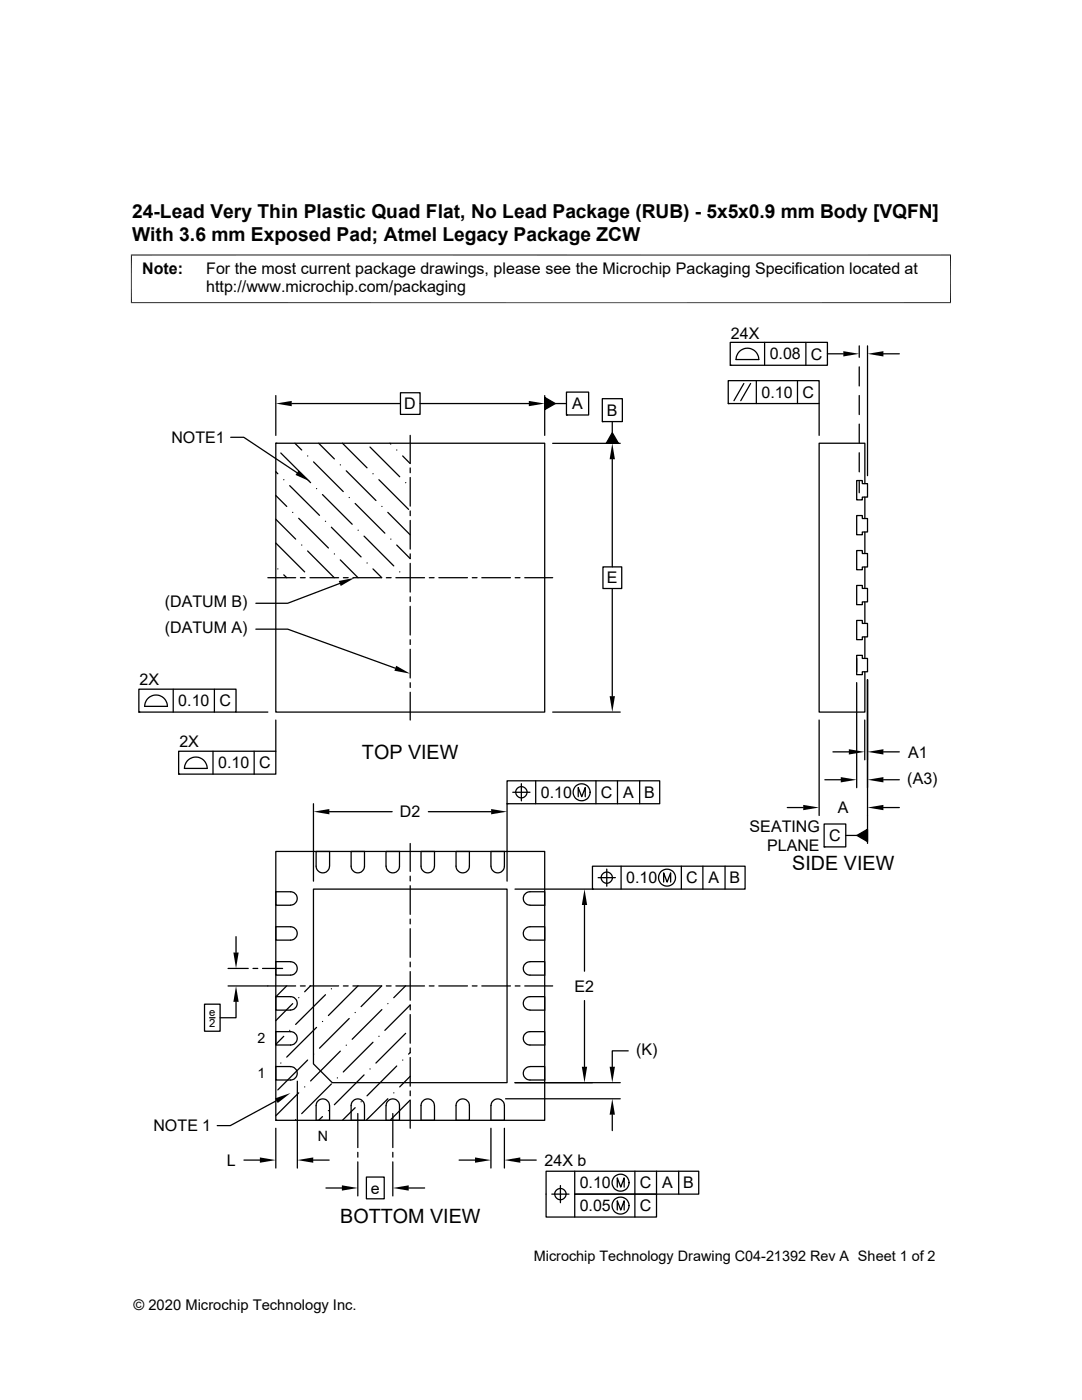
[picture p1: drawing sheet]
<svg xmlns="http://www.w3.org/2000/svg" width="216mm" height="279mm" viewBox="0 0 216 279" stroke-linecap="round" stroke-linejoin="round" font-family="sans-serif">
<g fill="none" stroke="#000" stroke-width=".25">
<path d="M55 79v7.9M79.9 78.4h3.9v4.3h-3.9zM108.7 79.3l2.1 1.2-2.1 1.2zM108.7 79v7.9M113 78.3h4.5v4.5h-4.5zM120.2 79.6h4v4.5h-4zM145.3 76h18.1v4.5h-18.1zM145.7 68.3h19.4v4.6h-19.4zM145.7 72.9h.1M148.4 76.5l-1.9 3.5M149.8 76.5l-2 3.5M150.9 76v4.5"/>
<path d="M151.4 71.8a2.26 2.26 0 0 0-2.3-2.3 2.26 2.26 0 0 0-2.2 2.3h4.5M152.6 68.3v4.6M159.1 76v4.5M160.8 68.3v4.6M165.1 70.6h3.2M171.4 69v2.3M171.4 73.2v3.8M171.4 78.9v3.8M173.1 69v25.9M176.3 70.6h3.2M46 87.3h2.6l10.7 7M55 94.1l.4 .5"/>
<path d="M55 88.5h53.7v53.6h-53.7zM55 88.5h.1M55 98.9l2.2 2.2M56 90.4l6 5.9M56.6 95.7h.1M57.8 96.9l6 5.9M58.2 80.5h21.7M58.8 88.5l1.4 1.3M61.4 91h.1M62.6 92.2l5.9 5.9M63.2 97.5h.1M63.6 88.5l3.1 3.1"/>
<path d="M64.3 98.7l6 5.9M67.9 92.8h.1M68.3 88.5l4.9 4.9M69.1 94l5.9 5.9M69.7 99.3h.1M73.8 89.2l6 5.9M74.4 94.6h.1M75.6 95.7l5.9 6M77.8 88.5l.2 .1M79.2 89.8h.1M80.3 91l1.6 1.5M80.9 96.3h.1"/>
<path d="M81.9 86.9v5.5M81.9 93.4v.9M81.9 95.3v5.7M83.8 80.5h21.7M110.3 88.5h13.5M110.8 80.5h2.2M113 82.8h.1M120.2 84.1h.1M122.2 91.7v21.4M122.2 86.4l1.2 2.1h-2.4zM122.2 84.1v2.3M145.3 80.5h.1"/>
<path d="M163.4 80.5v6.4M170.9 95.9h1.2v.6h1v2.7h-1v.6h-1.2zM171.4 84.6v3.9M171.4 90.4v3.8M171.4 96.1v2.2M172.6 96.5v-8h-9.2v53.6h9.2v-8M172.6 99.2v4.3M53.4 115.3h5.6M55 108.4l5.8 5.7M55 103.6l4 4M55.4 113.5h.1M56.6 114.7l.6 .6"/>
<path d="M58.4 102.3h.1M59.6 103.4l5.9 6M59.9 115.3h1M60.2 108.8h.1M61.4 110l5.3 5.3M61.8 115.3h5.8M64.9 104h.1M66.1 105.2l6 5.9M66.7 110.6h.1M67.8 116.4l-10.4 4h-6.3M67.9 111.7l3.5 3.6M68.5 115.3h1"/>
<path d="M70.4 115.3h5.7M70.9 100.5l5.9 5.9M71.5 105.8h.1M72.6 107l6 5.9M73.2 112.4h.1M74.4 113.5l1.8 1.8M76.2 101.1h.1M77.1 115.3h.9M77.4 102.3l4.5 4.4M78 107.6h.1M79 115.3h5.7M79.2 108.8l2.7 2.7v-1"/>
<path d="M79.8 114.1h.1M81.9 102v.9M81.9 103.9v5.7M81.9 112.4v5.8M81.9 119.1v1M85.7 115.3h.9M87.6 115.3h5.7M94.2 115.3h1M96.1 115.3h5.8M102.8 115.3h1M104.7 115.3h5.6M120.3 113.1h3.8v4.4h-3.8z"/>
<path d="M122.2 117.5v21.4M170.9 116.8h1.2v.6h1v2.7h-1v.6h-1.2zM170.9 109.9h1.2v.6h1v2.7h-1v.5h-1.2zM170.9 102.9h1.2v.6h1v2.7h-1v.5h-1.2zM172.6 106.2v4.3M172.6 113.2v4.2M27.7 137.5h19.4v4.6h-19.4zM34.6 137.5v4.6M42.8 137.5v4.6M51.1 125.6h6.3l21.5 7.7M81.9 121v5.7M81.9 127.7v.9"/>
<path d="M81.9 129.6v5.7M81.9 136.2v1M81.9 138.2v5.5M170.9 130.8h1.2v.6h1v2.7h-1v.5h-1.2zM170.9 123.8h1.2v.6h1v2.7h-1v.6h-1.2zM170.9 131.4v2.7M170.9 136.2v21M172.6 120.1v4.3M172.6 127.1v4.3M173.1 135.7v32.6M27.7 142.1h.1M28.9 141h4.5a2.26 2.26 0 0 0-2.3-2.3 2.26 2.26 0 0 0-2.2 2.3"/>
<path d="M35.6 149.9h19.4v4.6h-19.4zM35.6 154.5h.1M36.8 153.4h4.5a2.26 2.26 0 0 0-2.2-2.3 2.26 2.26 0 0 0-2.3 2.3M42.5 149.9v4.6M47.1 142.1h6.3M50.7 149.9v4.6M55 143.7v6.2M101.2 155.8h30.4v4.6h-30.4zM102.3 158.1h3.4M104 156.4v3.4M106.9 155.8v4.6M110.3 142.1h13.5"/>
<path d="M115.4 159v-1.8l.7 1.8 .7-1.8v1.8M118.9 155.8v4.6M123.2 155.8v4.6M127.6 155.8v4.6M163.4 143.7v19.1M164.6 155.6h3.2M166.2 150.1h3.2M172.6 143.7v7.9M176.3 150.1h3.2M176.3 155.6h3.2M55 169.9h53.7v53.7h-53.7zM62.5 177.4h38.7v38.7h-34.9l-3.8-3.8z"/>
<path d="M62.5 160.4v15.5M63.1 169.9h2.7l-.1 3a1.33 1.33 0 0 1-1.3 1.3 1.33 1.33 0 0 1-1.3-1.3zM65.7 162h12.6M70.1 169.9h2.6v3a1.33 1.33 0 0 1-1.3 1.3 1.33 1.33 0 0 1-1.3-1.3zM77 172.9a1.33 1.33 0 0 0 1.4 1.3 1.33 1.33 0 0 0 1.3-1.3v-3h-2.7v3M81.9 168.3v5.6M81.9 174.9v.9M81.9 176.8v5.7M84 169.9h2.7v3a1.33 1.33 0 0 1-1.4 1.3 1.33 1.33 0 0 1-1.3-1.3zM85.5 162h12.5M91 169.9h2.7v3a1.33 1.33 0 0 1-1.4 1.3 1.33 1.33 0 0 1-1.3-1.3zM98 169.9h2.6v3a1.34 1.34 0 0 1-1.3 1.3 1.34 1.34 0 0 1-1.3-1.3z"/>
<path d="M101.2 160.4h.1M101.2 160.4v15.5M102.8 177.4h15.4M118.2 172.9h30.5v4.5h-30.5zM118.2 177.4h.1M119.4 175.2h3.4M121.1 173.4v3.5M123.9 172.9v4.5M132.4 176v-1.8l.7 1.8 .7-1.8v1.8M136 172.9v4.5M140.3 172.9v4.5M144.7 172.9v4.5"/>
<path d="M157.1 161.2h3.2M164.4 164.4h4.4v4.6h-4.4zM164.4 169h.1M168.8 166.7h2.2M171 166.7l2.1-1.2v2.5zM176.3 161.2h3.2M45.5 193.3h4M45.5 196.8h13.5M47.1 199.9v3.2h-3.2M47.1 186.9v3.2M50.5 193.3h.9M52.4 193.3h4"/>
<path d="M55 185h3a1.33 1.33 0 0 1 1.3 1.3 1.33 1.33 0 0 1-1.3 1.3h-3zM55 198.9h3a1.34 1.34 0 0 1 1.3 1.3 1.34 1.34 0 0 1-1.3 1.4h-3zM57.2 196.7l-2.2 2.2M58 180.6a1.33 1.33 0 0 0 1.3-1.3 1.33 1.33 0 0 0-1.3-1.3h-3v2.7h3M58 191.9h-3v2.7h3a1.33 1.33 0 0 0 1.3-1.3 1.33 1.33 0 0 0-1.3-1.4M59.6 199.1h.1M59.9 196.8h1M61.8 196.8h5.8M62 196.7l-1.2 1.2M64.9 198.5l-5.9 5.9M66.1 197.3h.1M68.5 196.8h1"/>
<path d="M70.4 196.8h5.7M71.4 196.7l-5.9 6M76.2 196.7l-4.1 4.2M77.1 196.8h.9M79 196.8h5.7M80.9 196.7l-2.3 2.4M81.9 183.4v1M81.9 185.3v5.8M81.9 192v1M81.9 193.9v5.7M85.7 196.8h.9M87.6 196.8h5.7"/>
<path d="M94.2 196.8h1M96.1 196.8h5.8M102.8 196.8h1M104.7 196.8h5.6M104.7 199.4l.8-.5h3.2v2.7h-3a1.32 1.32 0 0 1-1.2-.8 1.32 1.32 0 0 1 .2-1.4zM104.7 185.4l.8-.4h3.2v2.6h-3a1.32 1.32 0 0 1-1.2-.7 1.32 1.32 0 0 1 .2-1.5zM105.7 191.9h3v2.7h-3a1.33 1.33 0 0 1-1.3-1.3 1.33 1.33 0 0 1 1.3-1.4M105.7 180.6a1.33 1.33 0 0 1-1.3-1.3 1.33 1.33 0 0 1 1.3-1.3h3v2.7h-3M116.6 180.6v13.2M116.6 199.7v13.2M40.8 200.4h3.1v5.4h-3.1zM41.8 203.1h1.1"/>
<path d="M55 205.9h3a1.33 1.33 0 0 1 1.3 1.3 1.33 1.33 0 0 1-1.3 1.4h-3zM55 212.9h3a1.33 1.33 0 0 1 1.3 1.3 1.33 1.33 0 0 1-1.3 1.3h-3zM55.2 219.7l-9.2 4.9h-2.7M56 212.2h.1M56.6 206.8l-1.6 1.6M57.8 205.6h.1M58.4 200.3l-3.4 3.4M59.3 215.8v17.3M59.6 218.1l-4.6 4.6M60.8 216.9h.1M61.4 211.6l-6 5.9M62.6 210.4h.1"/>
<path d="M63.2 205l-6 6M63.4 219.8a1.34 1.34 0 0 1 1.5-.4 1.34 1.34 0 0 1 .9 1.2v3h-2.7v-3zM64.3 203.9h.1M66.1 216.3l-5.9 5.9M67.3 215.1h.1M67.9 209.8l-5.9 5.9M69.1 208.6h.1M69.7 203.3l-5.9 5.9M70.4 219.8a1.33 1.33 0 0 1 1.5-.4 1.33 1.33 0 0 1 .8 1.2v3h-2.6v-3zM70.9 202.1h.1M72.1 219.9h.1M72.6 214.5l-5.9 6"/>
<path d="M73.8 213.3h.1M74.4 208l-5.9 5.9M75.6 206.8h.1M76.2 201.5l-5.9 5.9M77.4 200.3h.1M77.4 219.3l-4.3 4.3M78.6 218.1h.1M79.2 212.7l-6 6M80.3 211.6h.1M80.9 206.2l-5.9 6M81.9 201.5v-.9l-5.1 5M81.9 202.5v5.7"/>
<path d="M81.9 209.1v1M81.9 211.1v5.7M81.9 217.7v1M81.9 219.6v5.6M81.9 210.1l-.4 .3M81.9 214.8l-2.1 2.1M81.9 219.5l-3.9 3.9M84.3 219.8a1.34 1.34 0 0 1 1.5-.4 1.34 1.34 0 0 1 .9 1.2v3h-2.7v-3zM91.3 219.8a1.33 1.33 0 0 1 1.5-.4 1.33 1.33 0 0 1 .9 1.2v3h-2.7v-3zM98.3 219.8a1.33 1.33 0 0 1 1.5-.4 1.33 1.33 0 0 1 .8 1.2v3h-2.6v-3zM100.9 219.3h22.9M102.8 216.1h21"/>
<path d="M104.7 213.4l.4-.4 .6-.1h3v2.6h-3a1.32 1.32 0 0 1-1.2-.7 1.32 1.32 0 0 1 .2-1.4zM104.7 206.4l.8-.5h3.2v2.7h-3a1.32 1.32 0 0 1-1.2-.8 1.32 1.32 0 0 1 .2-1.4zM125.3 209.7h-3.1v3.2M48.7 231.5h3.2M55 223.6h.1M55 225.2v7.9M59 223.4h.1M62.5 231.5h3.2M64.3 222.8l-.7 .8M65 237.1h3.2M65.5 221.7h.1M70.9 221.1l-2.6 2.5"/>
<path d="M71.4 222.2v6.8M71.4 230v.9M71.4 231.9v6.8M73.1 234.9h3.6v4.3h-3.6zM77 220.6v3h2.7v-3a1.33 1.33 0 0 0-1.3-1.3 1.33 1.33 0 0 0-1.4 1.3M78.4 222.2v6.8M78.4 230v.9M78.4 231.9v6.8M81.6 237.1h3.1M91.6 231.5h3.2M98 225.2v7.9M100.6 225.2v7.9"/>
<path d="M103.8 231.5h3.2M110.1 238.3h3.4M111.8 236.6v3.4M112.9 238.3a1.13 1.13 0 0 1-1.6 1 1.13 1.13 0 0 1-.2-1.9 1.13 1.13 0 0 1 1.8 .5l.1 .4M114.7 233.7v4.6h16.3v4.6h-22v-9.2h30.4v4.6h-24.7v4.6M122.2 222.5v3.1M123.2 236.9v-1.8l.7 1.8 .6-1.8v1.8M126.7 233.7v9.2M131 233.7v4.6M135.4 233.7v4.6M123.2 241.5v-1.9l.7 1.9 .6-1.9v1.9"/>
<circle cx="104" cy="158.1" r="1.13"/>
<circle cx="116.1" cy="158.1" r="1.69"/>
<circle cx="121.1" cy="175.2" r="1.12"/>
<circle cx="133.1" cy="175.2" r="1.69"/>
<circle cx="123.8" cy="236" r="1.69"/>
<circle cx="123.8" cy="240.6" r="1.69"/>
</g>
<g fill="#000">
<path d="M168.3 70.1l3.1 .5-3.1 .5zM173.1 70.6l3.2-.5v1zM55 80.5l3.2-.5v1.1zM59.6 93.9l2.3 2.2-2.9-1.3zM105.5 80l3.2 .5-3.2 .6zM108.7 79.3l2.1 1.2-2.1 1.2zM122.2 88.5l.5 3.2h-1.1zM122.2 86.4l1.2 2.1h-2.4zM67.6 116l3.2-.7-2.8 1.6zM79.1 132.9l2.8 1.6-3.2-.6zM121.6 138.9h1.1l-.5 3.2zM167.8 155.1l3.1 .5-3.1 .5z"/>
<path d="M169.4 149.5l3.2 .6-3.2 .5zM173.1 150.1l3.2-.6v1.1zM173.1 155.6l3.2-.5v1zM62.5 162l3.2-.5v1zM98 161.5l3.2 .5-3.2 .5zM160.3 160.6l3.1 .6-3.1 .5zM171 166.7l2.1-1.2v2.5zM173.1 161.2l3.2-.6v1.1zM46.6 190.1h1l-.5 3.2zM47.1 196.8l.5 3.1h-1zM116.6 177.4l.6 3.2h-1.1zM54.9 219.2l3.1-1.1-2.6 2z"/>
<path d="M116.1 212.9h1.1l-.6 3.2zM121.6 212.9h1.1l-.5 3.2zM51.9 231l3.1 .5-3.1 .6zM59.3 231.5l3.2-.5v1.1zM68.2 236.6l3.2 .5-3.2 .5zM78.4 237.1l3.2-.5v1zM94.8 231l3.2 .5-3.2 .6zM100.6 231.5l3.2-.5v1.1zM122.2 219.3l.5 3.2h-1.1z"/>
</g>
<path d="M26.1 50.9h163.7M26.2 50.8v9.7M189.7 50.8v9.7M26.1 60.4h163.7" fill="none" stroke="#000" stroke-width=".2"/>
<g font-size="3.9">
<text x="72.2" y="151.5">TOP VIEW</text>
<text x="158.1" y="173.7">SIDE VIEW</text>
<text x="67.9" y="244.1">BOTTOM VIEW</text>
</g>
<g font-size="3.8">
<text x="26.4" y="43.5">24-Lead Very Thin Plastic Quad Flat, No Lead Package (RUB) - 5x5x0.9 mm Body [VQFN]</text>
<text x="26.4" y="48.1">With 3.6 mm Exposed Pad; Atmel Legacy Package ZCW</text>
</g>
<g font-size="3.2">
<text x="28.4" y="54.7">Note:</text>
<text x="41.1" y="58.3">http://www.microchip.com/packaging</text>
<text x="41.1" y="54.7">For the most current package drawings, please see the Microchip Packaging Specification located at</text>
<text x="145.9" y="67.6">24X</text>
<text x="153.6" y="71.7">0.08</text>
<text x="161.8" y="71.8">C</text>
<text x="80.7" y="81.7">D</text>
<text x="114.2" y="81.7">A</text>
<text x="121.1" y="83">B</text>
<text x="151.9" y="79.4">0.10</text>
<text x="160.1" y="79.4">C</text>
<text x="34.2" y="88.4">NOTE1</text>
<text x="121.1" y="116.4">E</text>
<text x="32.9" y="121.2">(DATUM B)</text>
<text x="32.9" y="126.4">(DATUM A)</text>
<text x="27.9" y="136.8">2X</text>
<text x="35.6" y="141">0.10</text>
<text x="43.8" y="141">C</text>
<text x="35.8" y="149.1">2X</text>
<text x="43.5" y="153.3">0.10</text>
<text x="51.7" y="153.4">C</text>
<text x="181.2" y="151.2">A1</text>
<text x="107.9" y="159.3">0.10</text>
<text x="119.9" y="159.3">C</text>
<text x="124.4" y="159.3">A</text>
<text x="128.5" y="159.3">B</text>
<text x="181" y="156.4">(A3)</text>
<text x="79.8" y="163.1">D2</text>
<text x="149.6" y="166.1">SEATING</text>
<text x="165.4" y="167.9">C</text>
<text x="167.2" y="162.3">A</text>
<text x="153.1" y="169.9">PLANE</text>
<text x="124.9" y="176.3">0.10</text>
<text x="136.9" y="176.3">C</text>
<text x="141.4" y="176.3">A</text>
<text x="145.6" y="176.3">B</text>
<text x="114.6" y="197.9">E2</text>
<text x="126.9" y="210.5">(K)</text>
<text x="30.6" y="225.8">NOTE 1</text>
<text x="45.2" y="232.7">L</text>
<text x="108.7" y="232.6">24X b</text>
<text x="74" y="238.2">e</text>
<text x="115.7" y="237.2">0.10</text>
<text x="127.7" y="237.2">C</text>
<text x="132.1" y="237.2">A</text>
<text x="136.3" y="237.2">B</text>
<text x="115.7" y="241.7">0.05</text>
<text x="127.7" y="241.7">C</text>
</g>
<g font-size="2.9">
<text x="106.5" y="251.7">Microchip Technology Drawing C04-21392 Rev A Sheet 1 of 2</text>
<text x="26.6" y="261.3">© 2020 Microchip Technology Inc.</text>
</g>
<g font-size="2.8">
<text x="51.4" y="208.2">2</text>
<text x="51.4" y="215.2">1</text>
<text x="63.4" y="227.7">N</text>
</g>
<g font-size="2.2">
<text x="41.7" y="202.8">e</text>
<text x="41.8" y="205">2</text>
</g>
</svg>
